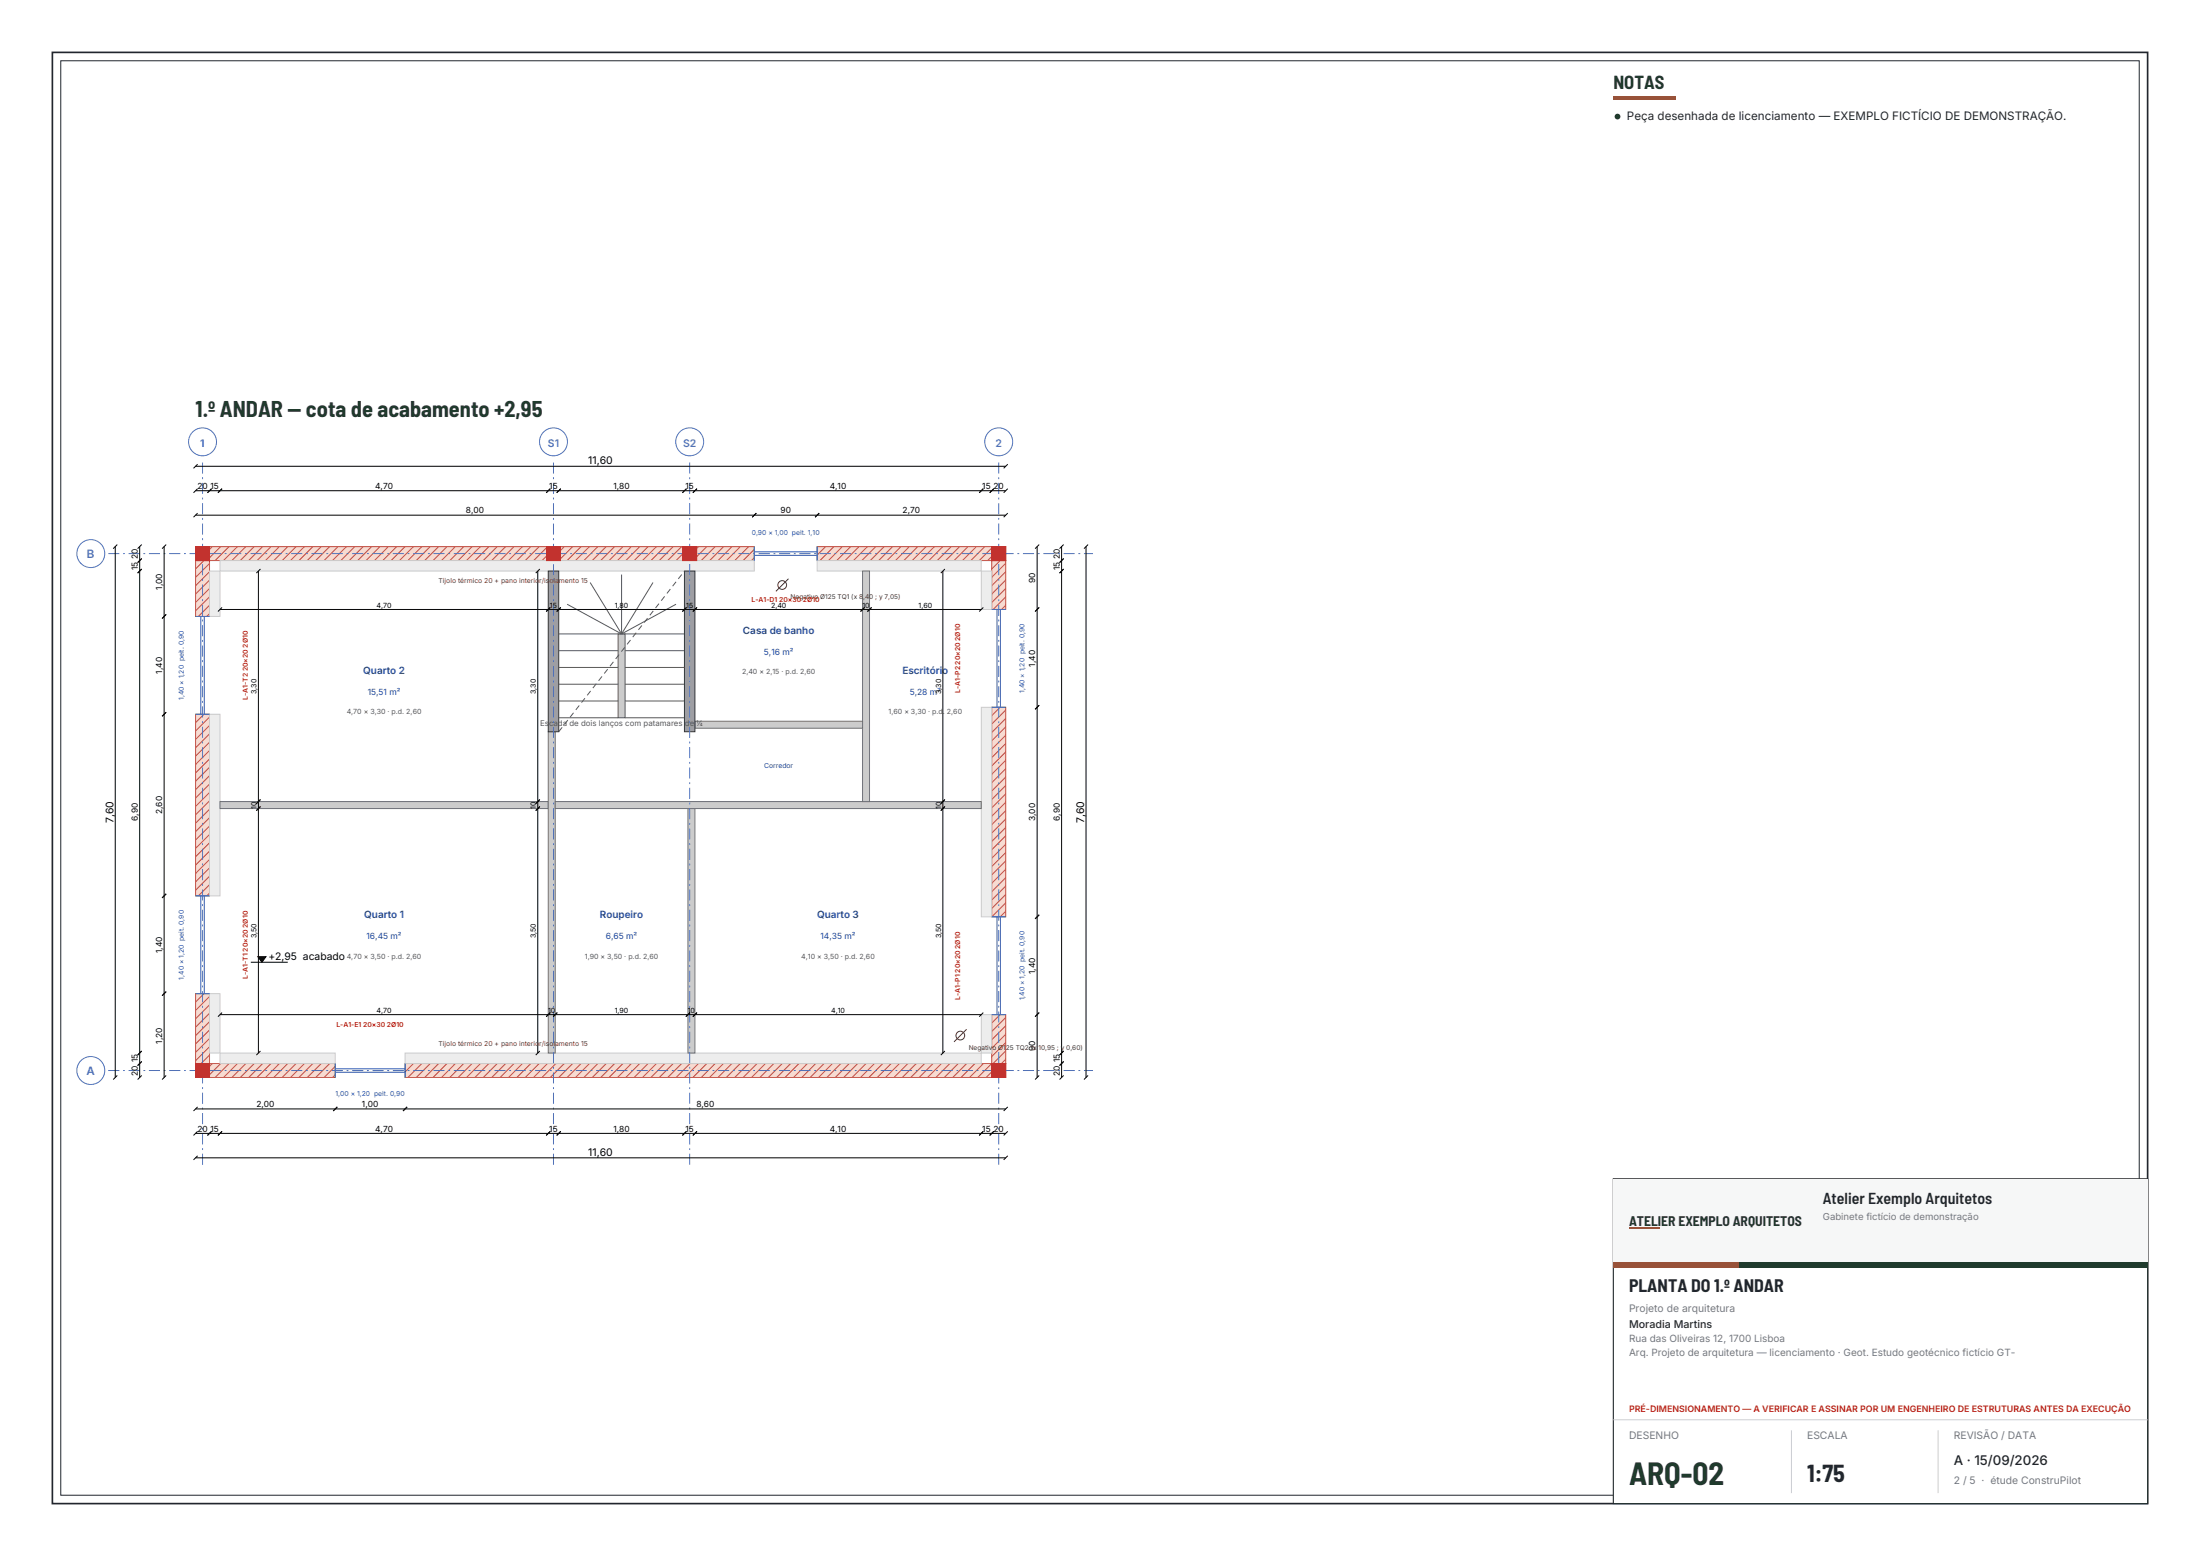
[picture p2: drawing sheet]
<svg xmlns="http://www.w3.org/2000/svg" width="420mm" height="297mm" viewBox="0 0 420 297" stroke-linecap="round" stroke-linejoin="round" font-family="sans-serif">
<path d="M37.3 203h26.7v2.7h-26.7z" fill-rule="evenodd" fill="#f7dbd1" stroke="#bf4d40" stroke-width=".19"/>
<g fill="none" stroke="#bf4d40" stroke-width=".19">
<path d="M37.3 203v.1M38.9 203l-1.6 1.6M40.5 203l-2.6 2.7M42.1 203l-2.6 2.7M43.7 203l-2.6 2.7M45.3 203l-2.6 2.7M46.9 203l-2.6 2.7M48.5 203l-2.6 2.7M50.1 203l-2.6 2.7M51.7 203l-2.6 2.7M53.3 203l-2.6 2.7M54.9 203l-2.6 2.7"/>
<path d="M56.5 203l-2.6 2.7M58.1 203l-2.6 2.7M59.7 203l-2.6 2.7M61.3 203l-2.6 2.7M62.9 203l-2.6 2.7M64.1 203.5l-2.2 2.2M64.1 205.1l-.6 .6"/>
</g>
<path d="M42 201h22v2h-22z" fill-rule="evenodd" fill="#ededed" stroke="#ccc" stroke-width=".19"/>
<path d="M77.3 203h114.7v2.7h-114.7z" fill-rule="evenodd" fill="#f7dbd1" stroke="#bf4d40" stroke-width=".19"/>
<g fill="none" stroke="#bf4d40" stroke-width=".19">
<path d="M77.3 203v.1M78.9 203l-1.6 1.7M80.5 203l-2.6 2.7M82.1 203l-2.6 2.7M83.7 203l-2.6 2.7M85.3 203l-2.6 2.7M86.9 203l-2.6 2.7M88.5 203l-2.6 2.7M90.1 203l-2.6 2.7M91.7 203l-2.6 2.7M93.3 203l-2.6 2.7M94.9 203l-2.6 2.7"/>
<path d="M96.5 203l-2.6 2.7M98.1 203l-2.6 2.7M99.7 203l-2.6 2.7M101.3 203l-2.6 2.7M102.9 203l-2.6 2.7M104.5 203l-2.6 2.7M106.1 203l-2.6 2.7M107.7 203l-2.6 2.7M109.3 203l-2.6 2.7M110.9 203l-2.6 2.7M112.5 203l-2.6 2.7M114.1 203l-2.6 2.7"/>
<path d="M115.7 203l-2.6 2.7M117.3 203l-2.6 2.7M118.9 203l-2.6 2.7M120.5 203l-2.6 2.7M122.1 203l-2.6 2.7M123.7 203l-2.6 2.7M125.3 203l-2.6 2.7M126.9 203l-2.6 2.7M128.5 203l-2.6 2.7M130.1 203l-2.6 2.7M131.7 203l-2.6 2.7M133.3 203l-2.6 2.7"/>
<path d="M134.9 203l-2.6 2.7M136.5 203l-2.6 2.7M138.1 203l-2.6 2.7M139.7 203l-2.6 2.7M141.3 203l-2.6 2.7M142.9 203l-2.6 2.7M144.5 203l-2.6 2.7M146.1 203l-2.6 2.7M147.7 203l-2.6 2.7M149.3 203l-2.6 2.7M150.9 203l-2.6 2.7M152.5 203l-2.6 2.7"/>
<path d="M154.1 203l-2.6 2.7M155.7 203l-2.6 2.7M157.3 203l-2.6 2.7M158.9 203l-2.6 2.7M160.5 203l-2.6 2.7M162.1 203l-2.6 2.7M163.7 203l-2.6 2.7M165.3 203l-2.6 2.7M166.9 203l-2.6 2.7M168.5 203l-2.6 2.7M170.1 203l-2.6 2.7M171.7 203l-2.6 2.7"/>
<path d="M173.3 203l-2.6 2.7M174.9 203l-2.6 2.7M176.5 203l-2.6 2.7M178.1 203l-2.6 2.7M179.7 203l-2.6 2.7M181.3 203l-2.6 2.7M182.9 203l-2.6 2.7M184.5 203l-2.6 2.7M186.1 203l-2.6 2.7M187.7 203l-2.6 2.7M189.3 203l-2.6 2.7M190.9 203l-2.6 2.7"/>
<path d="M192.1 203.5l-2.2 2.2M192.1 205.1l-.6 .6"/>
</g>
<path d="M77.3 201h110v2h-110z" fill-rule="evenodd" fill="#ededed" stroke="#ccc" stroke-width=".19"/>
<path d="M64 203v2.7M64 204.7h13.3M64 204h13.3M77.3 203v2.7" fill="none" stroke="#1a59cc" stroke-width=".19"/>
<path d="M37.3 104.3h106.7v2.7h-106.7z" fill-rule="evenodd" fill="#f7dbd1" stroke="#bf4d40" stroke-width=".19"/>
<g fill="none" stroke="#bf4d40" stroke-width=".19">
<path d="M37.3 104.3v.1M38.9 104.3l-1.6 1.7M40.5 104.3l-2.6 2.7M42.1 104.3l-2.6 2.7M43.7 104.3l-2.6 2.7M45.3 104.3l-2.6 2.7M46.9 104.3l-2.6 2.7M48.5 104.3l-2.6 2.7M50.1 104.3l-2.6 2.7M51.7 104.3l-2.6 2.7M53.3 104.3l-2.6 2.7M54.9 104.3l-2.6 2.7"/>
<path d="M56.5 104.3l-2.6 2.7M58.1 104.3l-2.6 2.7M59.7 104.3l-2.6 2.7M61.3 104.3l-2.6 2.7M62.9 104.3l-2.6 2.7M64.5 104.3l-2.6 2.7M66.1 104.3l-2.6 2.7M67.7 104.3l-2.6 2.7M69.3 104.3l-2.6 2.7M70.9 104.3l-2.6 2.7M72.5 104.3l-2.6 2.7M74.1 104.3l-2.6 2.7"/>
<path d="M75.7 104.3l-2.6 2.7M77.3 104.3l-2.6 2.7M78.9 104.3l-2.6 2.7M80.5 104.3l-2.6 2.7M82.1 104.3l-2.6 2.7M83.7 104.3l-2.6 2.7M85.3 104.3l-2.6 2.7M86.9 104.3l-2.6 2.7M88.5 104.3l-2.6 2.7M90.1 104.3l-2.6 2.7M91.7 104.3l-2.6 2.7M93.3 104.3l-2.6 2.7"/>
<path d="M94.9 104.3l-2.6 2.7M96.5 104.3l-2.6 2.7M98.1 104.3l-2.6 2.7M99.7 104.3l-2.6 2.7M101.3 104.3l-2.6 2.7M102.9 104.3l-2.6 2.7M104.5 104.3l-2.6 2.7M106.1 104.3l-2.6 2.7M107.7 104.3l-2.6 2.7M109.3 104.3l-2.6 2.7M110.9 104.3l-2.6 2.7M112.5 104.3l-2.6 2.7"/>
<path d="M114.1 104.3l-2.6 2.7M115.7 104.3l-2.6 2.7M117.3 104.3l-2.6 2.7M118.9 104.3l-2.6 2.7M120.5 104.3l-2.6 2.7M122.1 104.3l-2.6 2.7M123.7 104.3l-2.6 2.7M125.3 104.3l-2.6 2.7M126.9 104.3l-2.6 2.7M128.5 104.3l-2.6 2.7M130.1 104.3l-2.6 2.7M131.7 104.3l-2.6 2.7"/>
<path d="M133.3 104.3l-2.6 2.7M134.9 104.3l-2.6 2.7M136.5 104.3l-2.6 2.7M138.1 104.3l-2.6 2.7M139.7 104.3l-2.6 2.7M141.3 104.3l-2.6 2.7M142.9 104.3l-2.6 2.7M144.1 104.8l-2.2 2.2M144.1 106.4l-.6 .6"/>
</g>
<path d="M42 107h102v2h-102z" fill-rule="evenodd" fill="#ededed" stroke="#ccc" stroke-width=".19"/>
<path d="M156 104.3h36v2.7h-36z" fill-rule="evenodd" fill="#f7dbd1" stroke="#bf4d40" stroke-width=".19"/>
<g fill="none" stroke="#bf4d40" stroke-width=".19">
<path d="M156 104.3l-.1 .1M157.6 104.3l-1.7 1.7M159.2 104.3l-2.7 2.7M160.8 104.3l-2.7 2.7M162.4 104.3l-2.7 2.7M164 104.3l-2.7 2.7M165.6 104.3l-2.7 2.7M167.2 104.3l-2.7 2.7M168.8 104.3l-2.7 2.7M170.4 104.3l-2.7 2.7M172 104.3l-2.7 2.7M173.6 104.3l-2.7 2.7"/>
<path d="M175.2 104.3l-2.7 2.7M176.8 104.3l-2.7 2.7M178.4 104.3l-2.7 2.7M180 104.3l-2.7 2.7M181.6 104.3l-2.7 2.7M183.2 104.3l-2.7 2.7M184.8 104.3l-2.7 2.7M186.4 104.3l-2.7 2.7M188 104.3l-2.7 2.7M189.6 104.3l-2.7 2.7M191.2 104.3l-2.7 2.7M192 105.1l-1.9 1.9"/>
<path d="M192 106.7l-.3 .3"/>
</g>
<path d="M156 107h31.3v2h-31.3z" fill-rule="evenodd" fill="#ededed" stroke="#ccc" stroke-width=".19"/>
<path d="M144 104.3v2.7M144 106h12M144 105.3h12M156 104.3v2.7" fill="none" stroke="#1a59cc" stroke-width=".19"/>
<path d="M37.3 189.7h2.7v13.3h-2.7z" fill-rule="evenodd" fill="#f7dbd1" stroke="#bf4d40" stroke-width=".19"/>
<path d="M37.3 189.7h.1M38.9 189.7l-1.6 1.6M40.1 190.1l-2.8 2.8M40.1 191.7l-2.8 2.8M40.1 193.3l-2.8 2.8M40.1 194.9l-2.8 2.8M40.1 196.5l-2.8 2.8M40.1 198.1l-2.8 2.8M40.1 199.7l-2.8 2.8M40.1 201.3l-1.7 1.7M40.1 202.9l-.1 .1" fill="none" stroke="#bf4d40" stroke-width=".19"/>
<path d="M40 189.7h2v11.3h-2z" fill-rule="evenodd" fill="#ededed" stroke="#ccc" stroke-width=".19"/>
<path d="M37.3 136.3h2.7v34.7h-2.7z" fill-rule="evenodd" fill="#f7dbd1" stroke="#bf4d40" stroke-width=".19"/>
<g fill="none" stroke="#bf4d40" stroke-width=".19">
<path d="M37.3 136.3v.1M38.9 136.3l-1.6 1.7M40.1 136.8l-2.8 2.8M40.1 138.4l-2.8 2.8M40.1 144.8l-2.8 2.8M40.1 140l-2.8 2.8M40.1 141.6l-2.8 2.8M40.1 143.2l-2.8 2.8M40.1 146.4l-2.8 2.8M40.1 148l-2.8 2.8M40.1 149.6l-2.8 2.8M40.1 151.2l-2.8 2.8"/>
<path d="M40.1 152.8l-2.8 2.8M40.1 154.4l-2.8 2.8M40.1 156l-2.8 2.8M40.1 157.6l-2.8 2.8M40.1 159.2l-2.8 2.8M40.1 160.8l-2.8 2.8M40.1 162.4l-2.8 2.8M40.1 164l-2.8 2.8M40.1 165.6l-2.8 2.8M40.1 167.2l-2.8 2.8M40.1 168.8l-2.2 2.2M40.1 170.4l-.6 .6"/>
</g>
<path d="M40 136.3h2v34.7h-2z" fill-rule="evenodd" fill="#ededed" stroke="#ccc" stroke-width=".19"/>
<path d="M37.3 107h2.7v10.7h-2.7z" fill-rule="evenodd" fill="#f7dbd1" stroke="#bf4d40" stroke-width=".19"/>
<path d="M37.3 107h.1M38.9 107l-1.6 1.6M40.1 107.5l-2.8 2.7M40.1 109.1l-2.8 2.7M40.1 110.7l-2.8 2.7M40.1 112.3l-2.8 2.7M40.1 113.9l-2.8 2.7M40.1 115.5l-2.2 2.2M40.1 117.1l-.6 .6" fill="none" stroke="#bf4d40" stroke-width=".19"/>
<path d="M40 109h2v8.7h-2z" fill-rule="evenodd" fill="#ededed" stroke="#ccc" stroke-width=".19"/>
<path d="M37.3 117.7h2.7M38.3 117.7v18.6M39 117.7v18.6M37.3 136.3h2.7M37.3 171h2.7M38.3 171v18.7M39 171v18.7M37.3 189.7h2.7" fill="none" stroke="#1a59cc" stroke-width=".19"/>
<path d="M189.3 193.7h2.7v9.3h-2.7z" fill-rule="evenodd" fill="#f7dbd1" stroke="#bf4d40" stroke-width=".19"/>
<path d="M189.3 193.7h.1M190.9 193.7l-1.6 1.6M192 194.2l-2.7 2.7M192 195.8l-2.7 2.7M192 197.4l-2.7 2.7M192 199l-2.7 2.7M192 200.6l-2.4 2.4M192 202.2l-.8 .8" fill="none" stroke="#bf4d40" stroke-width=".19"/>
<path d="M187.3 193.7h2v7.3h-2z" fill-rule="evenodd" fill="#ededed" stroke="#ccc" stroke-width=".19"/>
<path d="M189.3 135h2.7v40h-2.7z" fill-rule="evenodd" fill="#f7dbd1" stroke="#bf4d40" stroke-width=".19"/>
<g fill="none" stroke="#bf4d40" stroke-width=".19">
<path d="M189.3 135v.1M190.9 135l-1.6 1.6M192 135.5l-2.7 2.8M192 137.1l-2.7 2.8M192 138.7l-2.7 2.8M192 140.3l-2.7 2.8M192 141.9l-2.7 2.8M192 143.5l-2.7 2.8M192 145.1l-2.7 2.8M192 146.7l-2.7 2.8M192 148.3l-2.7 2.7M192 149.9l-2.7 2.8"/>
<path d="M192 151.5l-2.7 2.8M192 153.1l-2.7 2.8M192 154.7l-2.7 2.8M192 156.3l-2.7 2.8M192 157.9l-2.7 2.8M192 159.5l-2.7 2.7M192 161.1l-2.7 2.8M192 162.7l-2.7 2.7M192 164.3l-2.7 2.7M192 165.9l-2.7 2.8M192 167.5l-2.7 2.8M192 169.1l-2.7 2.7"/>
<path d="M192 170.7l-2.7 2.7M192 172.3l-2.7 2.7M192 173.9l-1.1 1.1"/>
</g>
<path d="M187.3 135h2v40h-2z" fill-rule="evenodd" fill="#ededed" stroke="#ccc" stroke-width=".19"/>
<path d="M189.3 107h2.7v9.3h-2.7z" fill-rule="evenodd" fill="#f7dbd1" stroke="#bf4d40" stroke-width=".19"/>
<path d="M189.3 107h.1M190.9 107l-1.6 1.6M192 107.5l-2.7 2.8M192 109.1l-2.7 2.8M192 110.7l-2.7 2.8M192 112.3l-2.7 2.8M192 113.9l-2.4 2.4M192 115.5l-.8 .8" fill="none" stroke="#bf4d40" stroke-width=".19"/>
<path d="M187.3 109h2v7.3h-2z" fill-rule="evenodd" fill="#ededed" stroke="#ccc" stroke-width=".19"/>
<path d="M189.3 116.3h2.7M190.3 116.3v18.7M191 116.3v18.7M189.3 135h2.7M189.3 175h2.7M190.3 175v18.7M191 175v18.7M189.3 193.7h2.7" fill="none" stroke="#1a59cc" stroke-width=".19"/>
<g fill="#ccc" stroke="#737373" stroke-width=".19">
<path d="M42 153h62.7v1.3h-62.7z" fill-rule="evenodd"/>
<path d="M104.7 139.7h1.3v61.3h-1.3z" fill-rule="evenodd"/>
<path d="M131.3 154.3h1.4v46.7h-1.4z" fill-rule="evenodd"/>
<path d="M106 153h81.3v1.3h-81.3z" fill-rule="evenodd"/>
<path d="M164.7 109h1.3v44h-1.3z" fill-rule="evenodd"/>
<path d="M132.7 137.7h32v1.3h-32z" fill-rule="evenodd"/>
</g>
<g fill="#9e9ea3" stroke="#333338" stroke-width=".19">
<path d="M104.7 109h2v30.7h-2z" fill-rule="evenodd"/>
<path d="M130.7 109h2v30.7h-2z" fill-rule="evenodd"/>
</g>
<path d="M118 121h1.3v16h-1.3z" fill-rule="evenodd" fill="#ccc" stroke="#595959" stroke-width=".19"/>
<g fill="none" stroke="#595959" stroke-width=".19">
<path d="M108.3 115.3l10.4 5.7M112.7 111.2l6 9.8M118.7 109.7v11.3M124.7 111.2l-6 9.8M129.1 115.3l-10.4 5.7M106.7 137h11.3M106.7 133.8h11.3M106.7 130.6h11.3M106.7 127.4h11.3M106.7 124.2h11.3M106.7 121h24M119.3 137h11.4"/>
<path d="M119.3 133.8h11.4M119.3 130.6h11.4M119.3 127.4h11.4M119.3 124.2h11.4"/>
</g>
<path d="M106.7 139.7l24-30.7" fill="none" stroke="#595959" stroke-width=".19" stroke-dasharray="1.1 .7" stroke-linecap="butt"/>
<path d="M20.7 105.7h188M20.7 204.3h188M38.7 222.3v-134.6M105.7 222.3v-134.6M131.7 222.3v-134.6M190.7 222.3v-134.6" fill="none" stroke="#4d73cc" stroke-width=".19" stroke-dasharray="2.1 .7 .4 .7" stroke-linecap="butt"/>
<g fill="none" stroke="#4d73cc" stroke-width=".19">
<circle cx="38.7" cy="84.3" r="2.67"/>
<circle cx="105.7" cy="84.3" r="2.67"/>
<circle cx="131.7" cy="84.3" r="2.67"/>
<circle cx="190.7" cy="84.3" r="2.67"/>
<circle cx="17.3" cy="105.7" r="2.67"/>
<circle cx="17.3" cy="204.3" r="2.67"/>
</g>
<g fill="none" stroke="#000" stroke-width=".19">
<path d="M37.3 98.3h154.7M37.3 93.7h154.7M37.3 89h154.7M37.7 97.9l-.8 .8M37.7 93.3l-.8 .8M37.7 88.6l-.8 .8M40.4 93.3l-.8 .8M42.4 93.3l-.8 .8M105.1 93.3l-.8 .8M107.1 93.3l-.8 .8M131.1 93.3l-.8 .8M133.1 93.3l-.8 .8"/>
<path d="M144.4 97.9l-.8 .8M156.4 97.9l-.8 .8M187.7 93.3l-.8 .8M189.7 93.3l-.8 .8M192.4 97.9l-.8 .8M192.4 88.6l-.8 .8M192.4 93.3l-.8 .8M22 104.3v101.4M22.4 103.9l-.8 .8M26.7 104.3v101.4M27.1 108.6l-.8 .8M27.1 103.9l-.8 .8"/>
<path d="M27.1 106.6l-.8 .8M31.3 104.3v101.4M31.7 103.9l-.8 .8M31.7 117.3l-.8 .8M42 116.3h145.3M42.4 115.9l-.8 .8M49.3 109v92M49.7 108.6l-.8 .8M102.7 109v92M103.1 108.6l-.8 .8M105.1 115.9l-.8 .8M107.1 115.9l-.8 .8"/>
<path d="M131.1 115.9l-.8 .8M133.1 115.9l-.8 .8M165.1 115.9l-.8 .8M166.4 115.9l-.8 .8M180 109v92M180.4 108.6l-.8 .8M187.7 115.9l-.8 .8M198 104.3v101.4M198.4 115.9l-.8 .8M198.4 103.9l-.8 .8M202.7 104.3v101.4M203.1 108.6l-.8 .8"/>
<path d="M203.1 106.6l-.8 .8M203.1 103.9l-.8 .8M207.3 104.3v101.4M207.7 103.9l-.8 .8M31.7 135.9l-.8 .8M198.4 134.6l-.8 .8M49.7 152.6l-.8 .8M49.7 153.9l-.8 .8M103.1 153.9l-.8 .8M103.1 152.6l-.8 .8M180.4 152.6l-.8 .8M180.4 153.9l-.8 .8"/>
<path d="M31.7 170.6l-.8 .8M198.4 174.6l-.8 .8M31.7 189.3l-.8 .8M42 193.7h145.3M42.4 193.3l-.8 .8M47.9 183.7h7M105.1 193.3l-.8 .8M106.4 193.3l-.8 .8M131.7 193.3l-.8 .8M133.1 193.3l-.8 .8M187.7 193.3l-.8 .8M198.4 193.3l-.8 .8"/>
<path d="M22.4 205.3l-.8 .8M27.1 205.3l-.8 .8M27.1 202.6l-.8 .8M27.1 200.6l-.8 .8M31.7 205.3l-.8 .8M37.3 211.7h154.7M37.3 216.3h154.7M37.7 211.3l-.8 .8M37.7 215.9l-.8 .8M40.4 215.9l-.8 .8M42.4 215.9l-.8 .8M49.7 200.6l-.8 .8"/>
<path d="M64.4 211.3l-.8 .8M77.7 211.3l-.8 .8M103.1 200.6l-.8 .8M105.1 215.9l-.8 .8M107.1 215.9l-.8 .8M131.1 215.9l-.8 .8M133.1 215.9l-.8 .8M180.4 200.6l-.8 .8M187.7 215.9l-.8 .8M189.7 215.9l-.8 .8M192.4 211.3l-.8 .8M192.4 215.9l-.8 .8"/>
<path d="M198.4 205.3l-.8 .8M203.1 202.6l-.8 .8M203.1 205.3l-.8 .8M203.1 200.6l-.8 .8M207.7 205.3l-.8 .8M37.3 221h154.7M37.7 220.6l-.8 .8M192.4 220.6l-.8 .8"/>
</g>
<path d="M49.2 182.6h1.6l-.8 1.1z" fill="#000" stroke="#000" stroke-width=".19"/>
<g fill="#bf1a1a" stroke="#cc1a1a" stroke-width=".19">
<path d="M37.3 203h2.7v2.7h-2.7z" fill-rule="evenodd"/>
<path d="M189.3 203h2.7v2.7h-2.7z" fill-rule="evenodd"/>
<path d="M37.3 104.3h2.7v2.7h-2.7z" fill-rule="evenodd"/>
<path d="M189.3 104.3h2.7v2.7h-2.7z" fill-rule="evenodd"/>
<path d="M104.3 104.3h2.7v2.7h-2.7z" fill-rule="evenodd"/>
<path d="M130.3 104.3h2.7v2.7h-2.7z" fill-rule="evenodd"/>
</g>
<circle cx="149.3" cy="111.7" r=".83" fill="#fff" stroke="#59401a" stroke-width=".19"/>
<path d="M150.5 110.5l-2.4 2.4" fill="none" stroke="#59401a" stroke-width=".19"/>
<circle cx="183.3" cy="197.7" r=".83" fill="#fff" stroke="#59401a" stroke-width=".19"/>
<path d="M184.5 196.5l-2.4 2.4" fill="none" stroke="#59401a" stroke-width=".19"/>
<path d="M10 10h400v277h-400z" fill="none" stroke="#21262e" stroke-width=".32"/>
<path d="M11.6 11.6h396.8v273.8h-396.8z" fill="none" stroke="#21262e" stroke-width=".19"/>
<path d="M308 225h102v62h-102z" fill-rule="evenodd" fill="#fff" stroke="#21262e" stroke-width=".21"/>
<path d="M308 225h102v16h-102z" fill-rule="evenodd" fill="#f6f7f7"/>
<path d="M311 234.4h5.7" fill="none" stroke="#875133" stroke-width=".21"/>
<path d="M308 241h102v1.1h-102z" fill-rule="evenodd" fill="#203b2d"/>
<path d="M308 241h24v1.1h-24z" fill-rule="evenodd" fill="#875133"/>
<path d="M308 271h102M342 273v12M370 273v12" fill="none" stroke="#cccfd4" stroke-width=".19"/>
<path d="M308 18.3h12v.7h-12z" fill-rule="evenodd" fill="#875133"/>
<circle cx="308.8" cy="22.3" r=".55" fill="#203b2d"/>
<text font-size="6" fill="#203b2d" x="311" y="283.4">ARQ-02</text>
<text font-size="4.6" fill="#21262e" x="345" y="282.8">1:75</text>
<text font-size="4.3" fill="#203b2d" x="37.3" y="79.7">1.º ANDAR — cota de acabamento +2,95</text>
<text font-size="3.5" fill="#203b2d" x="308" y="17">NOTAS</text>
<text font-size="3.4" fill="#21262e" x="311" y="246.6">PLANTA DO 1.º ANDAR</text>
<text font-size="3" fill="#21262e" x="348" y="229.8">Atelier Exemplo Arquitetos</text>
<text font-size="2.6" fill="#203b2d" x="311" y="233.9">ATELIER EXEMPLO ARQUITETOS</text>
<text font-size="2.5" fill="#21262e" x="373" y="279.6">A · 15/09/2026</text>
<text font-size="2.2" fill="#21262e" x="310.6" y="23">Peça desenhada de licenciamento — EXEMPLO FICTÍCIO DE DEMONSTRAÇÃO.</text>
<g font-size="2.2" fill="#4d73cc">
<text x="16.6" y="106.6">B</text>
<text x="16.5" y="205.3">A</text>
</g>
<g font-size="2" fill="#4d73cc">
<text x="38.2" y="85.3">1</text>
<text x="104.6" y="85.3">S1</text>
<text x="130.4" y="85.3">S2</text>
<text x="190" y="85.3">2</text>
</g>
<g font-size="2">
<text x="112.3" y="88.6">11,60</text>
<text x="21.6" y="157.1" transform="rotate(-90 21.6 157.1)">7,60</text>
<text x="207" y="157.1" transform="rotate(-90 207 157.1)">7,60</text>
<text x="51.2" y="183.2">+2,95 acabado</text>
<text x="112.3" y="220.6">11,60</text>
</g>
<g font-size="2" fill="#737880">
<text x="311" y="250.5">Projeto de arquitetura</text>
<text x="311" y="274.6">DESENHO</text>
<text x="345" y="274.6">ESCALA</text>
<text x="373" y="274.6">REVISÃO / DATA</text>
<text x="373" y="283.2">2 / 5 · étude ConstruPilot</text>
</g>
<text font-size="2" fill="#21262e" x="311" y="253.5">Moradia Martins</text>
<g font-size="1.9" fill="#26408c">
<text x="141.8" y="120.9">Casa de banho</text>
<text x="69.3" y="128.6">Quarto 2</text>
<text x="172.3" y="128.6">Escritório</text>
<text x="69.5" y="175.3">Quarto 1</text>
<text x="114.5" y="175.3">Roupeiro</text>
<text x="156" y="175.3">Quarto 3</text>
</g>
<g font-size="1.9" fill="#737880">
<text x="311" y="256.2">Rua das Oliveiras 12, 1700 Lisboa</text>
<text x="311" y="258.9">Arq. Projeto de arquitetura — licenciamento · Geot. Estudo geotécnico fictício GT-</text>
</g>
<text font-size="1.8" fill="#737880" x="348" y="232.9">Gabinete fictício de demonstração</text>
<text font-size="1.7" fill="#b31f1a" x="311" y="269.6">PRÉ-DIMENSIONAMENTO — A VERIFICAR E ASSINAR POR UM ENGENHEIRO DE ESTRUTURAS ANTES DA EXECUÇÃO</text>
<g font-size="1.6">
<text x="37.7" y="93.3">20</text>
<text x="40.2" y="93.3">15</text>
<text x="71.6" y="93.3">4,70</text>
<text x="104.9" y="93.3">15</text>
<text x="117.1" y="93.3">1,80</text>
<text x="130.9" y="93.3">15</text>
<text x="158.4" y="93.3">4,10</text>
<text x="187.5" y="93.3">15</text>
<text x="189.7" y="93.3">20</text>
<text x="88.9" y="98">8,00</text>
<text x="149" y="98">90</text>
<text x="172.3" y="98">2,70</text>
<text x="26.3" y="106.7" transform="rotate(-90 26.3 106.7)">20</text>
<text x="202.3" y="106.7" transform="rotate(-90 202.3 106.7)">20</text>
<text x="26.3" y="108.8" transform="rotate(-90 26.3 108.8)">15</text>
<text x="31" y="112.6" transform="rotate(-90 31 112.6)">1,00</text>
<text x="197.6" y="111.3" transform="rotate(-90 197.6 111.3)">90</text>
<text x="202.3" y="108.8" transform="rotate(-90 202.3 108.8)">15</text>
<text x="31" y="128.6" transform="rotate(-90 31 128.6)">1,40</text>
<text x="197.6" y="127.2" transform="rotate(-90 197.6 127.2)">1,40</text>
<text x="31" y="155.4" transform="rotate(-90 31 155.4)">2,60</text>
<text x="26.3" y="156.7" transform="rotate(-90 26.3 156.7)">6,90</text>
<text x="197.6" y="156.7" transform="rotate(-90 197.6 156.7)">3,00</text>
<text x="202.3" y="156.7" transform="rotate(-90 202.3 156.7)">6,90</text>
<text x="31" y="181.9" transform="rotate(-90 31 181.9)">1,40</text>
<text x="197.6" y="185.9" transform="rotate(-90 197.6 185.9)">1,40</text>
<text x="26.3" y="202.8" transform="rotate(-90 26.3 202.8)">15</text>
<text x="31" y="199.2" transform="rotate(-90 31 199.2)">1,20</text>
<text x="197.6" y="200.7" transform="rotate(-90 197.6 200.7)">90</text>
<text x="202.3" y="202.8" transform="rotate(-90 202.3 202.8)">15</text>
<text x="26.3" y="205.3" transform="rotate(-90 26.3 205.3)">20</text>
<text x="202.3" y="205.3" transform="rotate(-90 202.3 205.3)">20</text>
<text x="37.7" y="216">20</text>
<text x="40.2" y="216">15</text>
<text x="48.9" y="211.3">2,00</text>
<text x="69.1" y="211.3">1,00</text>
<text x="71.6" y="216">4,70</text>
<text x="104.9" y="216">15</text>
<text x="117.1" y="216">1,80</text>
<text x="130.9" y="216">15</text>
<text x="132.9" y="211.3">8,60</text>
<text x="158.4" y="216">4,10</text>
<text x="187.5" y="216">15</text>
<text x="189.7" y="216">20</text>
</g>
<g font-size="1.6" fill="#26408c">
<text x="145.8" y="124.9">5,16 m²</text>
<text x="70.2" y="132.6">15,51 m²</text>
<text x="173.7" y="132.6">5,28 m²</text>
<text x="70" y="179.3">16,45 m²</text>
<text x="115.7" y="179.3">6,65 m²</text>
<text x="156.6" y="179.3">14,35 m²</text>
</g>
<text font-size="1.5" fill="#595959" x="103.1" y="138.6">Escada de dois lanços com patamares de ¼</text>
<g font-size="1.4">
<text x="71.9" y="116">4,70</text>
<text x="105" y="116">15</text>
<text x="117.4" y="116">1,80</text>
<text x="131" y="116">15</text>
<text x="147.2" y="116">2,40</text>
<text x="164.6" y="116">10</text>
<text x="175.4" y="116">1,60</text>
<text x="49" y="132.5" transform="rotate(-90 49 132.5)">3,30</text>
<text x="102.3" y="132.5" transform="rotate(-90 102.3 132.5)">3,30</text>
<text x="179.6" y="132.5" transform="rotate(-90 179.6 132.5)">3,30</text>
<text x="49" y="154.4" transform="rotate(-90 49 154.4)">10</text>
<text x="102.3" y="154.4" transform="rotate(-90 102.3 154.4)">10</text>
<text x="179.6" y="154.4" transform="rotate(-90 179.6 154.4)">10</text>
<text x="49" y="179.1" transform="rotate(-90 49 179.1)">3,50</text>
<text x="102.3" y="179.1" transform="rotate(-90 102.3 179.1)">3,50</text>
<text x="179.6" y="179.1" transform="rotate(-90 179.6 179.1)">3,50</text>
<text x="71.9" y="193.3">4,70</text>
<text x="104.6" y="193.3">10</text>
<text x="117.4" y="193.3">1,90</text>
<text x="131.3" y="193.3">10</text>
<text x="158.7" y="193.3">4,10</text>
</g>
<g font-size="1.4" fill="#595959">
<text x="141.7" y="128.7">2,40 × 2,15 · p.d. 2,60</text>
<text x="66.2" y="136.3">4,70 × 3,30 · p.d. 2,60</text>
<text x="169.6" y="136.3">1,60 × 3,30 · p.d. 2,60</text>
<text x="66.2" y="183">4,70 × 3,50 · p.d. 2,60</text>
<text x="111.7" y="183">1,90 × 3,50 · p.d. 2,60</text>
<text x="153" y="183">4,10 × 3,50 · p.d. 2,60</text>
</g>
<g font-size="1.3" fill="#1a59cc">
<text x="143.5" y="102.1">0,90 × 1,00 peit. 1,10</text>
<text x="35.1" y="133.6" transform="rotate(-90 35.1 133.6)">1,40 × 1,20 peit. 0,90</text>
<text x="195.6" y="132.3" transform="rotate(-90 195.6 132.3)">1,40 × 1,20 peit. 0,90</text>
<text x="35.1" y="187" transform="rotate(-90 35.1 187)">1,40 × 1,20 peit. 0,90</text>
<text x="195.6" y="191" transform="rotate(-90 195.6 191)">1,40 × 1,20 peit. 0,90</text>
<text x="64" y="209.3">1,00 × 1,20 peit. 0,90</text>
</g>
<g font-size="1.3" fill="#733326">
<text x="83.7" y="111.3">Tijolo térmico 20 + pano interior/isolamento 15</text>
<text x="83.7" y="199.7">Tijolo térmico 20 + pano interior/isolamento 15</text>
</g>
<g font-size="1.3" fill="#cc1a1a">
<text x="143.5" y="115">L-A1-D1 20×30 2Ø10</text>
<text x="47.3" y="133.6" transform="rotate(-90 47.3 133.6)">L-A1-T2 20×20 2Ø10</text>
<text x="183.3" y="132.3" transform="rotate(-90 183.3 132.3)">L-A1-P2 20×20 2Ø10</text>
<text x="47.3" y="186.8" transform="rotate(-90 47.3 186.8)">L-A1-T1 20×20 2Ø10</text>
<text x="183.3" y="190.8" transform="rotate(-90 183.3 190.8)">L-A1-P1 20×20 2Ø10</text>
<text x="64.2" y="195.9">L-A1-E1 20×30 2Ø10</text>
</g>
<g font-size="1.3" fill="#59401a">
<text x="150.9" y="114.3">Negativo Ø125 TQ1 (x 8,40 ; y 7,05)</text>
<text x="184.9" y="200.3">Negativo Ø125 TQ2 (x 10,95 ; y 0,60)</text>
</g>
<text font-size="1.3" fill="#26408c" x="145.9" y="146.7">Corredor</text>
</svg>
